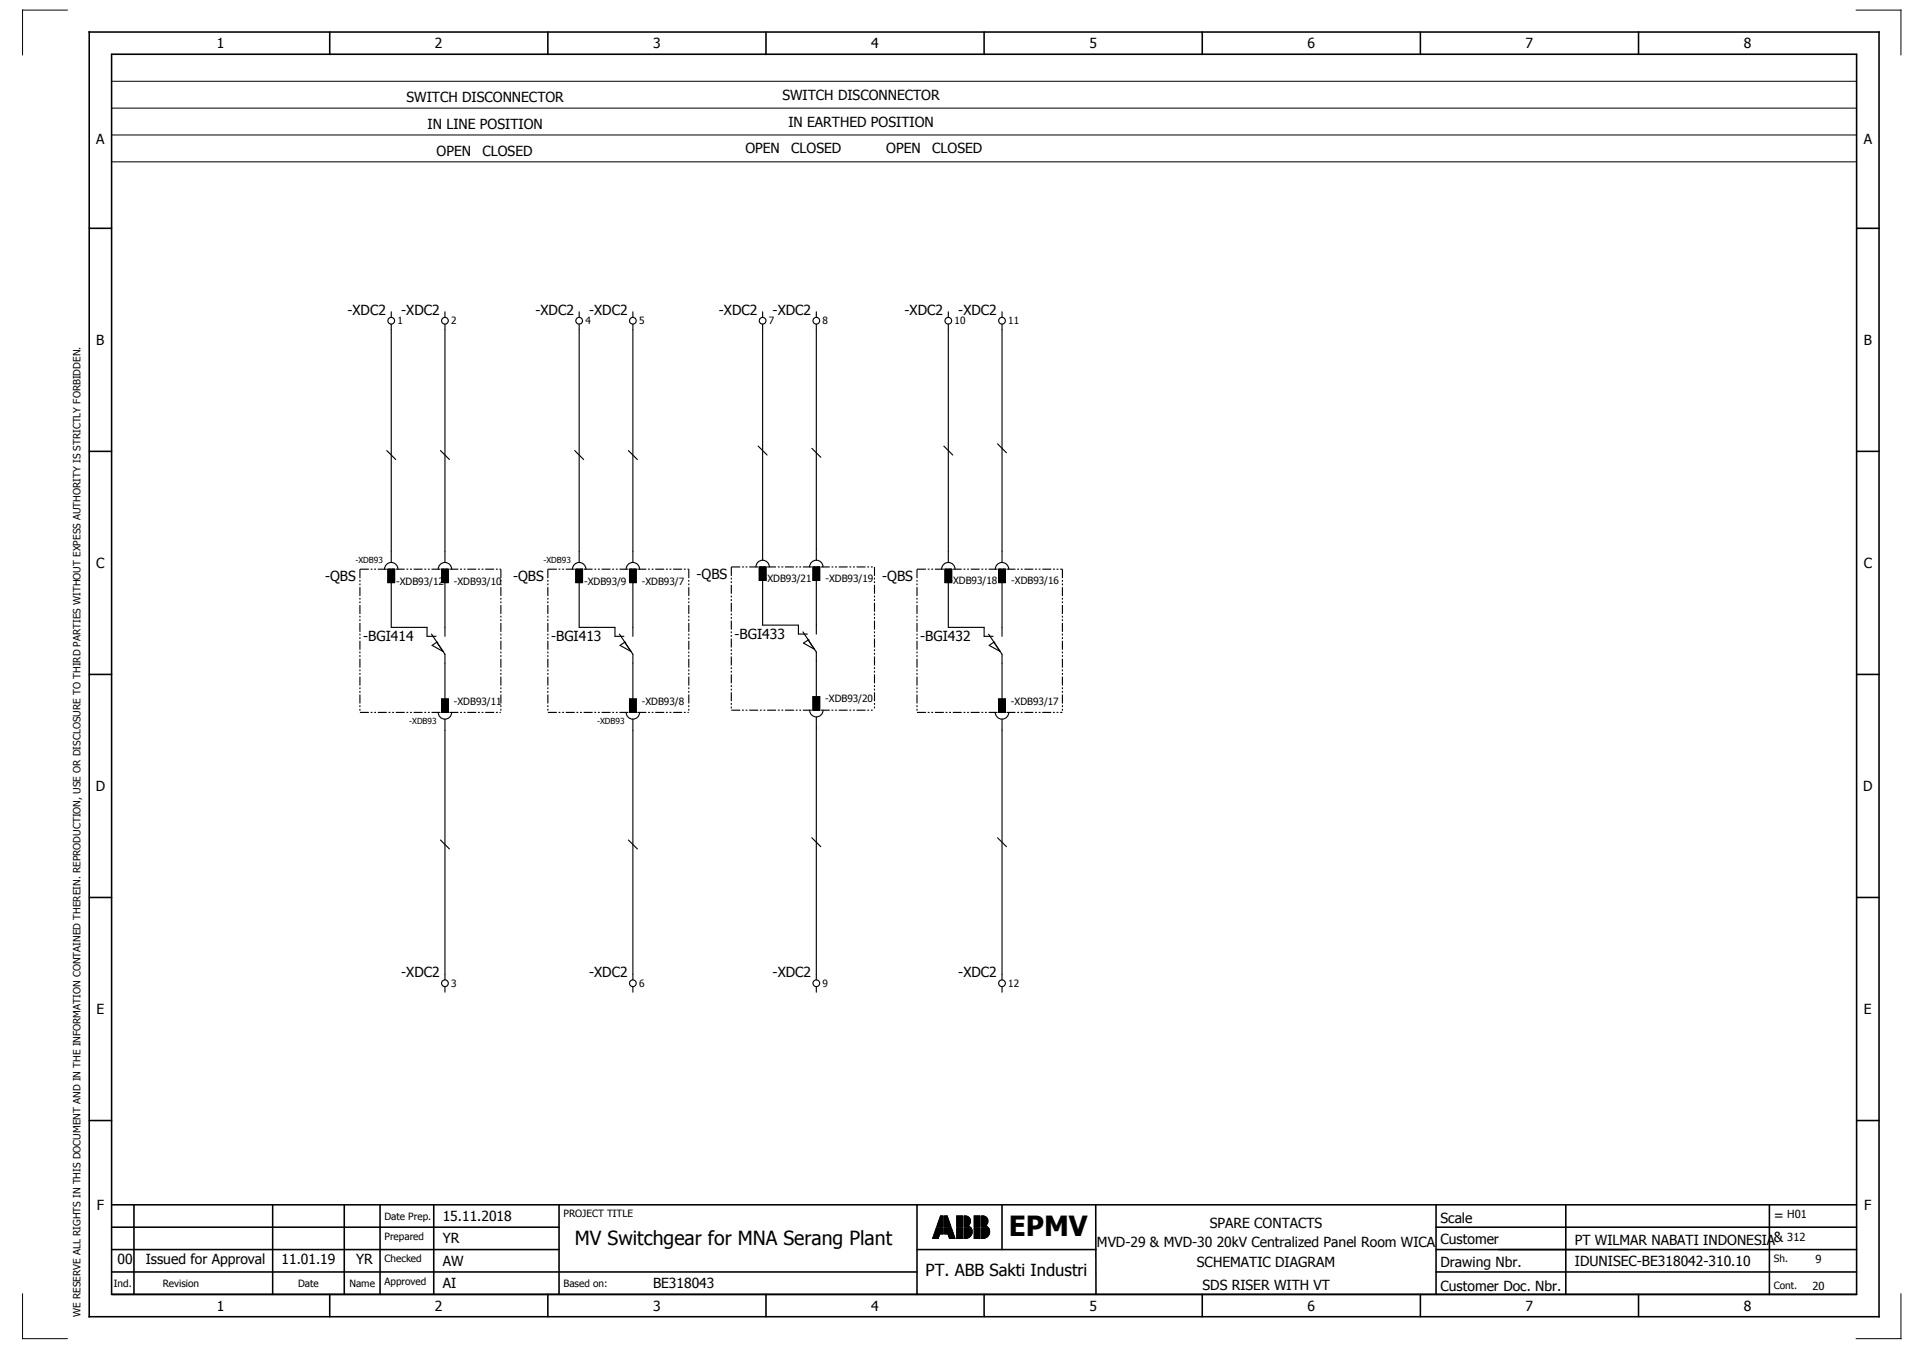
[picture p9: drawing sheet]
<svg xmlns="http://www.w3.org/2000/svg" width="427mm" height="301mm" viewBox="0 0 427 301" stroke-linecap="round" stroke-linejoin="round" font-family="sans-serif">
<g fill="none" stroke="#000" stroke-width=".35">
<path d="M19.9 7.2h400v287h-400zM24.9 12.1h390v277.1h-390zM73.7 7.2v5M122.4 7.2v5M171.2 7.2v5M219.9 7.2v5M268.7 7.2v5M317.4 7.2v5M366.2 7.2v5M19.9 51h5M414.9 51h5M19.9 100.8h5"/>
<path d="M414.9 100.8h5M19.9 150.7h5M414.9 150.7h5M19.9 200.5h5M414.9 200.5h5M19.9 250.3h5M414.9 250.3h5M24.9 279.2h100M24.9 269.2h390M24.9 274.2h100M29.9 269.2v20M60.9 269.2v20"/>
<path d="M76.9 269.2v20M84.9 269.2v20M96.9 269.2v20M124.9 269.2v20M204.9 279.2h40M204.9 269.2v20M223.9 269.2v10M244.9 269.2v20M320.9 279.2h94M320.9 269.2v20M320.9 274.2h94M349.9 269.2v20"/>
<path d="M395.4 269.2v20M24.9 289.2h390M24.9 284.2h180M73.7 289.2v5M122.4 289.2v5M171.2 289.2v5M219.9 289.2v5M268.7 289.2v5M317.4 289.2v5M320.9 284.2h94M366.2 289.2v5"/>
</g>
<g fill="none" stroke="#000" stroke-width=".22">
<path d="M15 2.3h-10v10M24.9 18.2h390M24.9 12.2h390M414.8 2.3h10v10M24.9 24.2h390M24.9 30.2h390M24.9 36.2h390M208.5 276.5v.2M208.6 276.3v.4M208.6 276.1v.6M208.7 275.9v.8M208.8 275.6v1.1"/>
<path d="M208.9 275.4v1.3M209 275.2v1.5M209 275v1.7M209.1 274.7v2M209.2 274.5v2.2M209.3 274.3l-.9 2.4h1.3l.3-1M209.3 274.3h1.5v1.4h-.8M209.3 274.3v2.4M209.4 273.8v.2M209.4 274.3v2.4M209.5 273.6v.4M209.5 274.3v2.4"/>
<path d="M209.6 273.4v.6M209.6 274.3v2.4M209.7 273.2v.8M209.7 274.3v2.4M209.7 273v1M209.7 274.3v2.2M209.8 272.7v1.3M209.8 274.3v2M209.9 272.5v1.5M209.9 274.3v1.8M210 272.3v1.7M210 274.3v1.6"/>
<path d="M210 272.1v1.9M210 274.3v1.4M210.1 271.8v2.2M210.1 274.3v1.4M210.2 271.7h.6v2.3h-1.4zM210.2 271.7v2.3M210.2 274.3v1.4M210.3 271.7v2.3M210.3 274.3v1.4M210.4 271.7v2.3M210.4 274.3v1.4M210.5 271.7v2.3"/>
<path d="M210.5 274.3v1.4M210.6 271.7v2.3M210.6 274.3v1.4M210.7 271.7v2.3M210.7 274.3v1.4M210.8 271.7v2.3M210.8 274.3v1.4M211.1 271.7h.6l.8 2.3h-1.4zM211.1 271.7v2.3M211.1 274.3v1.4M211.2 271.7v2.3M211.2 274.3v1.4"/>
<path d="M211.3 271.7v2.3M211.3 274.3v1.4M211.4 271.7v2.3M211.4 274.3v1.4M211.5 271.7v2.3M211.5 274.3v1.4M211.6 271.7v2.3M211.6 274.3v1.4M211.7 271.7v2.3M211.7 274.3v1.4M211.8 271.9v2.1M211.8 274.3v1.4"/>
<path d="M211.8 275.7h-.7v-1.4h1.5l.8 2.4M211.8 275.7l.4 1h1.2M211.8 272.1v1.9M211.9 272.3v1.7M211.9 274.3v1.6M212 272.5v1.5M212 274.3v1.8M212.1 272.8v1.2M212.1 274.3v2M212.2 273v1M212.2 274.3v2.3M212.2 273.2v.8"/>
<path d="M212.2 274.3v2.4M212.3 273.4v.6M212.3 274.3v2.4M212.4 273.7v.3M212.4 274.3v2.4M212.5 273.9v.1M212.5 274.3v2.4M212.6 274.3v2.4M212.7 274.6v2.1M212.8 274.8v1.9M212.9 275v1.7M212.9 275.2v1.5"/>
<path d="M213 275.5v1.2M213.1 275.7v1M213.2 275.9v.8M213.3 276.1v.6M213.3 276.3v.4M213.4 276.6v.1M213.8 271.7h1.3v2.3h-1.3zM213.8 274.3h1.3v2.4h-1.3zM213.9 271.7v2.3M213.9 274.3v2.4M214 271.7v2.3M214 274.3v2.4"/>
<path d="M214.1 271.7v2.3M214.1 274.3v2.4M214.2 271.7v2.3M214.2 274.3v2.4M214.3 271.7v2.3M214.3 274.3v2.4M214.4 271.7v2.3M214.4 274.3v2.4M214.5 271.7v2.3M214.5 274.3v2.4M214.6 271.7v2.3M214.6 274.3v2.4"/>
<path d="M214.7 271.7v2.3M214.7 274.3v2.4M214.8 271.7v2.3M214.8 274.3v2.4M214.9 271.7v2.3M214.9 274.3v2.4M215 271.7v2.3M215 274.3v2.4M215.4 271.7a1.16 1.16 0 0 1 1.4 .6 1.16 1.16 0 0 1-.5 1.5l.5 .2h-1.4zM215.5 271.7v2.3M215.5 274.3v2.4M215.6 271.7v2.3"/>
<path d="M215.6 274.3v2.4M215.7 271.7v2.3M215.7 274.3v2.4M215.8 271.7v2.3M215.8 274.3v2.4M215.9 271.7v2.3M215.9 274.3v2.4M216 271.7v2.3M216 274.3v2.3M216.1 271.7v2.3M216.1 274.3v2.3M216.2 271.7v2.3"/>
<path d="M216.2 274.3v2.3M216.3 271.8v2.2M216.3 274.3v2.3M216.4 271.8v2.2M216.4 274.3v2.2M216.5 271.9v1.8M216.5 273.8v.2M216.5 274.3v2.2M216.5 271.9v1.7M216.5 273.9v.1M216.6 272v1.5M216.6 273.9v.1"/>
<path d="M216.6 274.3v2.1M216.7 272.1v1.4M216.7 274h.1M216.7 274.3v2.1M216.8 272.2v1.1M216.8 274.3v2M216.8 272.4v.8M216.8 274.3v1.9M216.9 274.3v1.8M217 274.3v1.7M217 274.3a1.5 1.5 0 0 1-1.2 2.4M217 274.3h-1.6v2.4h.4"/>
<path d="M217.1 274.4v1.5M217.2 274.5v1.3M217.2 274.8v.8M217.7 271.7h1.3v2.3h-1.3zM217.7 274.3h1.3v2.4h-1.3zM217.8 271.7v2.3M217.8 274.3v2.4M217.9 271.7v2.3M217.9 274.3v2.4M218 271.7v2.3M218 274.3v2.4M218.1 271.7v2.3"/>
<path d="M218.1 274.3v2.4M218.2 271.7v2.3M218.2 274.3v2.4M218.3 271.7v2.3M218.3 274.3v2.4M218.4 271.7v2.3M218.4 274.3v2.4M218.5 271.7v2.3M218.5 274.3v2.4M218.6 271.7v2.3M218.6 274.3v2.4M218.7 271.7v2.3"/>
<path d="M218.7 274.3v2.4M218.8 271.7v2.3M218.8 274.3v2.4M218.9 271.7v2.3M218.9 274.3v2.4M219 271.7v2.3M219 274.3v2.4M219.3 274.3h1.6a1.53 1.53 0 0 1 0 1.7 1.53 1.53 0 0 1-1.6 .7zM219.3 271.7a1.16 1.16 0 0 1 1.4 .6 1.16 1.16 0 0 1-.5 1.5l.5 .2h-1.4zM219.4 271.7v2.3M219.4 274.3v2.4M219.5 271.7v2.3"/>
<path d="M219.5 274.3v2.4M219.6 271.7v2.3M219.6 274.3v2.4M219.7 271.7v2.3M219.7 274.3v2.4M219.8 271.7v2.3M219.8 274.3v2.4M219.9 271.7v2.3M219.9 274.3v2.3M220 271.7v2.3M220 274.3v2.3M220.1 271.7v2.3"/>
<path d="M220.1 274.3v2.3M220.2 271.8v2.2M220.2 274.3v2.3M220.3 271.8v2.2M220.3 274.3v2.2M220.4 271.9v1.8M220.4 273.8v.2M220.4 274.3v2.2M220.4 271.9v1.7M220.4 273.9v.1M220.5 272v1.5M220.5 273.9v.1"/>
<path d="M220.5 274.3v2.1M220.6 272.1v1.3M220.6 274h.1M220.6 274.3v2.1M220.7 272.2v1.1M220.7 274.3v2M220.8 272.4v.8M220.8 274.3v1.9M220.8 274.3v1.8M220.9 274.3v1.7M221 274.4v1.5M221.1 274.6v1.2"/>
<path d="M221.1 274.8v.7M5 289.1v10h10M424.8 289.1v10h-10"/>
</g>
<g fill="none" stroke="#000" stroke-width=".25">
<path d="M87.4 69.7v1.2M87.4 72.4v53.3M99.4 69.7v1.2M99.4 72.4v53.3M129.4 69.7v1.2M129.4 72.4v53.3M141.4 69.7v1.2M141.4 72.4v53.3M170.4 69.7v1.2M170.4 72.4v52.8M182.4 69.7v1.2M182.4 72.4v52.8"/>
<path d="M211.9 69.7v1.2M211.9 72.4v53.3M223.9 69.7v1.2M223.9 72.4v53.3M169.4 99.7l2 2M210.9 99.7l2 2M222.9 99.2l2 2M86.4 100.7l2 2M98.4 100.7l2 2M128.4 100.7l2 2M140.4 100.7l2 2M181.4 100.2l2 2"/>
<path d="M85.9 127.2a1.5 1.5 0 0 1 1.5-1.5 1.5 1.5 0 0 1 1.5 1.5M86.7 127.2h1.5v3h-1.5zM87.4 130.2v10h8v2h2M97.9 127.2a1.5 1.5 0 0 1 1.5-1.5 1.5 1.5 0 0 1 1.5 1.5M98.7 127.2h1.5v3h-1.5zM99.4 130.2v12M127.9 127.2a1.5 1.5 0 0 1 1.5-1.5 1.5 1.5 0 0 1 1.5 1.5M128.7 127.2h1.5v3h-1.5zM129.4 130.2v10h8v2h2M139.9 127.2a1.5 1.5 0 0 1 1.5-1.5 1.5 1.5 0 0 1 1.5 1.5M140.7 127.2h1.5v3h-1.5zM141.4 130.2v12"/>
<path d="M168.9 126.7a1.5 1.5 0 0 1 1.5-1.5 1.5 1.5 0 0 1 1.5 1.5M169.7 126.7h1.5v3h-1.5zM170.4 129.7v10h8v2h2M180.9 126.7a1.5 1.5 0 0 1 1.5-1.5 1.5 1.5 0 0 1 1.5 1.5M181.7 126.7h1.5v3h-1.5zM182.4 129.7v12M210.4 127.2a1.5 1.5 0 0 1 1.5-1.5 1.5 1.5 0 0 1 1.5 1.5M211.2 127.2h1.5v3h-1.5zM211.9 130.2v10h8v2h2M222.4 127.2a1.5 1.5 0 0 1 1.5-1.5 1.5 1.5 0 0 1 1.5 1.5M223.2 127.2h1.5v3h-1.5zM223.9 130.2v12"/>
<path d="M96.4 141.7l3 4.5v10M96.6 144.2l1-.7 1.4 2zM97.6 143.5h.1M97.9 159.2a1.5 1.5 0 0 0 1.5 1.5 1.5 1.5 0 0 0 1.5-1.5M98.7 156.2h1.5v3h-1.5zM138.4 141.7l3 4.5v10M138.6 144.2l1-.7 1.4 2zM139.6 143.5h.1M139.9 159.2a1.5 1.5 0 0 0 1.5 1.5 1.5 1.5 0 0 0 1.5-1.5M140.7 156.2h1.5v3h-1.5zM179.4 141.2l3 4.5v10M179.6 143.7l1-.7 1.4 2z"/>
<path d="M180.6 143h.1M180.9 158.7a1.5 1.5 0 0 0 1.5 1.5 1.5 1.5 0 0 0 1.5-1.5M181.7 155.7h1.5v3h-1.5zM220.9 141.7l3 4.5v10M221.1 144.2l1-.7 1.4 2zM222.1 143.5h.1M222.4 159.2a1.5 1.5 0 0 0 1.5 1.5 1.5 1.5 0 0 0 1.5-1.5M223.2 156.2h1.5v3h-1.5zM99.4 160.7v58.2M141.4 160.7v58.2M182.4 160.2v58.7M223.9 160.7v58.2"/>
<path d="M98.4 187.7l2 2M140.4 187.7l2 2M181.4 187.2l2 2M222.9 187.2l2 2M99.4 220.4v1.3M141.4 220.4v1.3M182.4 220.4v1.3M223.9 220.4v1.3"/>
<circle cx="87.4" cy="71.7" r=".75"/>
<circle cx="99.4" cy="71.7" r=".75"/>
<circle cx="129.4" cy="71.7" r=".75"/>
<circle cx="141.4" cy="71.7" r=".75"/>
<circle cx="170.4" cy="71.7" r=".75"/>
<circle cx="182.4" cy="71.7" r=".75"/>
<circle cx="211.9" cy="71.7" r=".75"/>
<circle cx="223.9" cy="71.7" r=".75"/>
<circle cx="99.4" cy="219.7" r=".75"/>
<circle cx="141.4" cy="219.7" r=".75"/>
<circle cx="182.4" cy="219.7" r=".75"/>
<circle cx="223.9" cy="219.7" r=".75"/>
</g>
<g fill="none" stroke="#000" stroke-width=".25" stroke-dasharray="2 .4 .4 .4 .4 .4" stroke-linecap="butt">
<path d="M80.4 127.2h31.5M80.4 127.2v32M111.9 127.2v32M122.4 127.2h31.5M122.4 127.2v32M153.9 127.2v32M163.4 126.7h32M163.4 126.7v32M195.4 126.7v32M204.9 127.2h32.5M204.9 127.2v32M237.4 127.2v32"/>
<path d="M80.4 159.2h31.5M122.4 159.2h31.5M163.4 158.7h32M204.9 159.2h32.5"/>
</g>
<path d="M98.7 159.2h1.5M140.7 159.2h1.5M181.7 158.7h1.5M223.2 159.2h1.5" fill="none" stroke="#000" stroke-width=".25" stroke-dasharray="2 2" stroke-linecap="butt"/>
<path d="M86.7 127.2h1.5v3h-1.5zM98.7 127.2h1.5v3h-1.5zM128.7 127.2h1.5v3h-1.5zM140.7 127.2h1.5v3h-1.5zM169.7 126.7h1.5v3h-1.5zM181.7 126.7h1.5v3h-1.5zM211.2 127.2h1.5v3h-1.5zM223.2 127.2h1.5v3h-1.5zM98.7 156.2h1.5v3h-1.5zM140.7 156.2h1.5v3h-1.5zM181.7 155.7h1.5v3h-1.5zM223.2 156.2h1.5v3h-1.5z" fill="#000" stroke="#000" stroke-width=".22"/>
<text font-size="6.2" x="225.4" y="276.2">EPMV</text>
<text font-size="4.3" x="128.5" y="278.2">MV Switchgear for MNA Serang Plant</text>
<text font-size="3.7" x="206.9" y="285.1">PT. ABB Sakti Industri</text>
<g font-size="3.1">
<text x="48.5" y="10.8">1</text>
<text x="97.2" y="10.8">2</text>
<text x="146" y="10.8">3</text>
<text x="194.7" y="10.8">4</text>
<text x="243.5" y="10.8">5</text>
<text x="292.2" y="10.8">6</text>
<text x="341" y="10.8">7</text>
<text x="389.7" y="10.8">8</text>
<text x="90.8" y="22.8">SWITCH DISCONNECTOR</text>
<text x="174.8" y="22.3">SWITCH DISCONNECTOR</text>
<text x="95.6" y="28.8">IN LINE POSITION</text>
<text x="176.2" y="28.3">IN EARTHED POSITION</text>
<text x="21.5" y="32.2">A</text>
<text x="97.6" y="34.8">OPEN</text>
<text x="107.8" y="34.8">CLOSED</text>
<text x="166.6" y="34.3">OPEN</text>
<text x="176.8" y="34.3">CLOSED</text>
<text x="198.1" y="34.3">OPEN</text>
<text x="208.3" y="34.3">CLOSED</text>
<text x="416.5" y="32.2">A</text>
<text x="77.7" y="70.3">-XDC2</text>
<text x="89.7" y="70.3">-XDC2</text>
<text x="119.7" y="70.3">-XDC2</text>
<text x="131.7" y="70.3">-XDC2</text>
<text x="160.7" y="70.3">-XDC2</text>
<text x="172.7" y="70.3">-XDC2</text>
<text x="202.2" y="70.3">-XDC2</text>
<text x="214.2" y="70.3">-XDC2</text>
<text x="21.5" y="77">B</text>
<text x="416.5" y="77">B</text>
<text x="21.5" y="126.9">C</text>
<text x="72.7" y="129.8">-QBS</text>
<text x="114.7" y="129.8">-QBS</text>
<text x="155.7" y="129.3">-QBS</text>
<text x="197.2" y="129.8">-QBS</text>
<text x="416.5" y="126.9">C</text>
<text x="81.2" y="143.3">-BGI414</text>
<text x="123.2" y="143.3">-BGI413</text>
<text x="164.2" y="142.8">-BGI433</text>
<text x="205.7" y="143.3">-BGI432</text>
<text x="21.4" y="176.7">D</text>
<text x="416.4" y="176.7">D</text>
<text x="89.7" y="218.3">-XDC2</text>
<text x="131.7" y="218.3">-XDC2</text>
<text x="172.7" y="218.3">-XDC2</text>
<text x="214.2" y="218.3">-XDC2</text>
<text x="21.6" y="226.5">E</text>
<text x="416.6" y="226.5">E</text>
<text x="21.6" y="270.4">F</text>
<text x="98.9" y="272.8">15.11.2018</text>
<text x="270.4" y="274.2">SPARE CONTACTS</text>
<text x="321.9" y="273.2">Scale</text>
<text x="396.4" y="272.5">=</text>
<text x="416.6" y="270.4">F</text>
<text x="98.9" y="277.8">YR</text>
<text x="245.2" y="278.6">MVD-29 &amp; MVD-30 20kV Centralized Panel Room WICA</text>
<text x="321.9" y="277.9">Customer</text>
<text x="351.9" y="278.1">PT WILMAR NABATI INDONESIA&amp;</text>
<text x="26.2" y="282.3">00</text>
<text x="32.6" y="282.3">Issued for Approval</text>
<text x="62.9" y="282.3">11.01.19</text>
<text x="79.6" y="282.3">YR</text>
<text x="98.9" y="282.8">AW</text>
<text x="98.9" y="287.8">AI</text>
<text x="145.9" y="287.8">BE318043</text>
<text x="267.5" y="283.2">SCHEMATIC DIAGRAM</text>
<text x="321.9" y="283.2">Drawing Nbr.</text>
<text x="352" y="282.8">IDUNISEC-BE318042-310.10</text>
<text x="48.5" y="292.8">1</text>
<text x="97.2" y="292.8">2</text>
<text x="146" y="292.8">3</text>
<text x="194.7" y="292.8">4</text>
<text x="243.5" y="292.8">5</text>
<text x="268.7" y="288.1">SDS RISER WITH VT</text>
<text x="292.2" y="292.8">6</text>
<text x="321.9" y="288.4">Customer Doc. Nbr.</text>
<text x="341" y="292.8">7</text>
<text x="389.7" y="292.8">8</text>
</g>
<g font-size="2.5">
<text x="399.4" y="272.2">H01</text>
<text x="399.4" y="277.2">312</text>
<text x="405.8" y="282.2">9</text>
<text x="405.1" y="288.1">20</text>
</g>
<g font-size="2.2">
<text x="88.8" y="72.5">1</text>
<text x="100.8" y="72.5">2</text>
<text x="130.8" y="72.5">4</text>
<text x="142.8" y="72.5">5</text>
<text x="171.8" y="72.5">7</text>
<text x="183.8" y="72.5">8</text>
<text x="213.3" y="72.5">10</text>
<text x="225.3" y="72.5">11</text>
<text x="88.5" y="130.7">-XDB93/12</text>
<text x="101.4" y="130.7">-XDB93/10</text>
<text x="130.5" y="130.7">-XDB93/9</text>
<text x="143.4" y="130.7">-XDB93/7</text>
<text x="170.7" y="129.9">-XDB93/21</text>
<text x="184.5" y="130">-XDB93/19</text>
<text x="212.2" y="130.4">-XDB93/18</text>
<text x="226" y="130.5">-XDB93/16</text>
<text x="101.4" y="157.4">-XDB93/11</text>
<text x="143.4" y="157.4">-XDB93/8</text>
<text x="184.4" y="156.9">-XDB93/20</text>
<text x="225.9" y="157.4">-XDB93/17</text>
<text x="100.8" y="220.5">3</text>
<text x="142.8" y="220.5">6</text>
<text x="183.8" y="220.5">9</text>
<text x="225.3" y="220.5">12</text>
<text x="85.9" y="272.5">Date Prep.</text>
<text x="125.9" y="271.9">PROJECT TITLE</text>
<text x="85.9" y="277">Prepared</text>
<text x="85.9" y="282">Checked</text>
<text x="396.4" y="281.9">Sh.</text>
<text x="25.4" y="287.5">Ind.</text>
<text x="36.4" y="287.5">Revision</text>
<text x="66.6" y="287.5">Date</text>
<text x="78.1" y="287.5">Name</text>
<text x="85.9" y="287">Approved</text>
<text x="125.9" y="287.5">Based on:</text>
<text x="396.4" y="287.9">Cont.</text>
<text x="18" y="294.2" transform="rotate(-90 18 294.2)">WE RESERVE ALL RIGHTS IN THIS DOCUMENT AND IN THE INFORMATION CONTAINED THEREIN. REPRODUCTION, USE OR DISCLOSURE TO THIRD PARTIES WITHOUT EXPESS AUTHORITY IS STRICTLY FORBIDDEN.</text>
</g>
<g font-size="1.9">
<text x="79.4" y="125.8">-XDB93</text>
<text x="121.4" y="125.8">-XDB93</text>
<text x="91.4" y="161.8">-XDB93</text>
<text x="133.4" y="161.8">-XDB93</text>
</g>
</svg>
